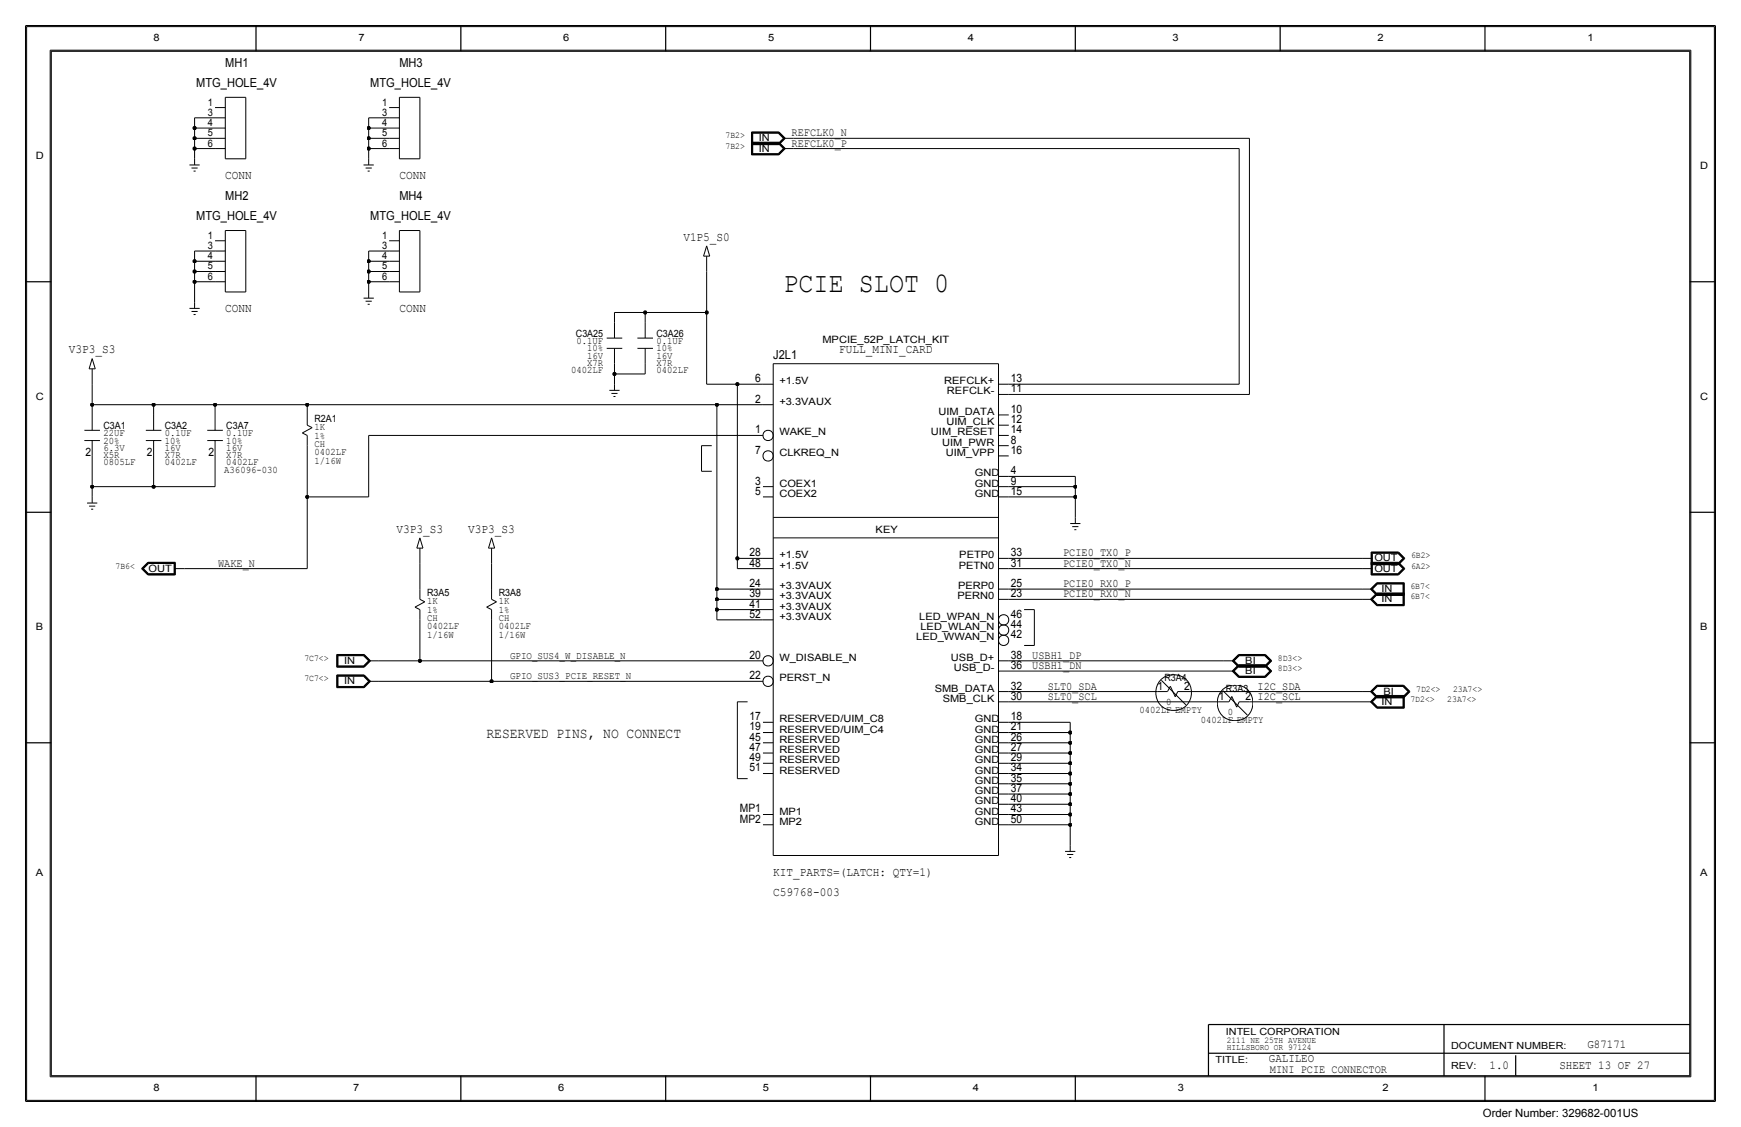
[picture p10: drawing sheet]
<svg xmlns="http://www.w3.org/2000/svg" width="432mm" height="279mm" viewBox="0 0 432 279" stroke-linecap="round" stroke-linejoin="round" font-family="sans-serif">
<g fill="none" stroke="#000" stroke-width=".25">
<path d="M6.6 6.6h418.6zM6.6 6.6v266.2zM12.4 12.4v254.6zM12.4 12.4h407zM419.4 12.4v254.6zM425.2 6.6v266.2zM48.3 29.2h5zM48.3 31.8h5zM48.3 34.3h5zM48.3 29.2v2.5zM48.3 31.8v2.5zM48.3 34.3v2.5z"/>
<path d="M48.3 36.8h5zM48.3 36.8v2.6zM48.3 39.4v1.5zM53.3 29.2h2.6zM53.3 26.7h2.6zM53.3 31.8h2.6zM53.3 36.8h2.6zM53.3 34.3h2.6zM55.9 39.4h5.1zM55.9 24.1h5.1zM55.9 24.1v15.3zM61 24.1v15.3z"/>
<path d="M91.4 29.2h5.1zM91.4 31.8h5.1zM91.4 34.3h5.1zM91.4 29.2v2.5zM91.4 31.8v2.5zM91.4 34.3v2.5zM91.4 36.8h5.1zM91.4 36.8v2.6zM91.4 39.4v1.5zM96.5 29.2h2.6zM96.5 26.7h2.6zM96.5 31.8h2.6z"/>
<path d="M96.5 36.8h2.6zM96.5 34.3h2.6zM99.1 39.4h5zM99.1 24.1h5zM99.1 24.1v15.3zM104.1 24.1v15.3zM186.4 32.7v3.2zM186.4 35.9h6.8zM186.4 35.3v3.1zM186.4 38.4h6.8zM186.4 32.7h6.8zM186.4 35.3h6.8z"/>
<path d="M186.5 32.8h6.6zM186.5 35.4h6.6zM186.5 32.8v3zM186.5 35.8h6.6zM186.5 35.4v2.9zM186.5 38.3h6.6zM186.6 32.9v2.8zM186.6 35.7h6.5zM186.6 35.5v2.7zM186.6 38.2h6.5zM186.6 32.9h6.5zM186.6 35.5h6.5z"/>
<path d="M186.7 33h6.3zM186.7 33v2.6zM186.7 35.6h6.3zM186.7 35.6v2.5zM186.7 38.1h6.3zM193 33l1.3 1.3zM193 35.6l1.3 1.2zM193 35.6l1.3-1.3zM193 38.1l1.3-1.3zM193.1 35.7l1.4-1.4zM193.1 38.2l1.4-1.4zM193.1 32.9l1.4 1.4z"/>
<path d="M193.1 35.5l1.4 1.3zM193.1 35.8l1.5-1.5zM193.1 38.3l1.5-1.5zM193.1 32.8l1.5 1.5zM193.1 35.4l1.5 1.4zM193.2 32.7l1.6 1.6zM193.2 35.3l1.6 1.5zM193.2 35.9l1.6-1.6zM193.2 38.4l1.6-1.6zM194.3 34.3h2.5zM194.3 36.8h2.5zM196.8 36.8h110.5z"/>
<path d="M196.8 34.3h113.1zM307.3 36.8v58.4zM309.9 34.3v63.5zM47 40.9h2.5zM47.5 41.7h1.5zM48 42.4h.5zM53.3 59.7h2.6zM55.9 57.2h5.1zM55.9 57.2v15.2zM61 57.2v15.2zM90.2 40.9h2.5zM90.7 41.7h1.5z"/>
<path d="M91.2 42.4h.5zM96.5 59.7h2.6zM99.1 57.2h5zM99.1 57.2v15.2zM104.1 57.2v15.2zM47 76.5h2.5zM47.5 77.2h1.5zM48 78h.5zM48.3 62.2h5zM48.3 64.8h5zM48.3 67.3h5zM48.3 69.8h5z"/>
<path d="M48.3 62.2v2.6zM48.3 64.8v2.5zM48.3 67.3v2.5zM48.3 69.9v5zM48.3 74.9v1.6zM53.3 62.2h2.6zM53.3 64.8h2.6zM53.3 69.8h2.6zM53.3 67.3h2.6zM55.9 72.4h5.1zM90.2 73.9h2.5zM90.7 74.7h1.5z"/>
<path d="M91.2 75.4h.5zM91.4 62.2h5.1zM91.4 64.8h5.1zM91.4 67.3h5.1zM91.4 62.2v2.6zM91.4 64.8v2.5zM91.4 67.3v2.5zM91.4 69.8h5.1zM91.4 69.9v2.5zM91.4 72.4v1.5zM96.5 62.2h2.6zM96.5 64.8h2.6z"/>
<path d="M96.5 69.8h2.6zM96.5 67.3h2.6zM99.1 72.4h5zM152.4 77.5h7.6zM152.4 77.5v2.5zM160 77.5h15.3zM160 77.5v2.5zM174.5 63.5h1.5zM175.3 77.5v17.7zM175.3 67.3v10.2zM175.3 63.5v3.8zM175.3 61l.7 2.5z"/>
<path d="M175.3 61l-.8 2.5zM22.1 91.4h1.5zM22.9 88.9l-.8 2.5zM22.9 95.2v5.1zM22.9 91.4v3.9zM22.9 88.9l.7 2.5zM150.5 83.8h3.8zM150.5 86.4h3.8zM151.1 96.8h2.6zM151.6 97.5h1.6zM152.1 98.3h.6zM152.4 90.2v2.5z"/>
<path d="M152.4 92.7v2.5zM152.4 86.4v3.8zM152.4 80v3.8zM152.4 95.2v1.6zM152.4 92.7h7.6zM158.1 83.8h3.9zM158.1 86.4h3.9zM160 90.2v2.5zM160 86.4v3.8zM160 80v3.8zM175.3 95.2h7.6zM182.9 95.2v43.2z"/>
<path d="M182.9 95.2h6.3zM189.2 95.2h2.6zM191.8 90.2v121.9zM191.8 90.2h55.8zM247.6 90.2v121.9zM247.7 95.2h2.5zM247.7 97.8h2.5zM250.2 95.2h57.1zM250.2 97.8h59.7zM20.9 106.7h3.9zM20.9 109.2h3.9zM22.9 100.3h15.2z"/>
<path d="M22.9 100.3v2.6zM22.9 113v7.6zM22.9 109.2v3.8zM22.9 102.9v3.8zM36.2 106.7h3.8zM36.2 109.2h3.8zM38.1 100.3h15.2zM38.1 100.3v2.6zM38.1 113v7.6zM38.1 109.2v3.8zM38.1 102.9v3.8zM51.4 106.7h3.9z"/>
<path d="M51.4 109.2h3.9zM53.3 100.3h22.9zM53.3 100.3v2.6zM53.3 113v7.7zM53.3 109.2v3.8zM53.3 102.9v3.8zM75 107.3l2.4-1.3zM75 107.3l1.2 .7zM76.2 110.5v12.7zM76.2 100.3h101.6zM76.2 100.3v2.6zM76.2 108v2.5z"/>
<path d="M76.2 102.9v2.5zM76.2 105.4l1.2 .6zM91.4 107.9h97.8zM91.4 108v15.2zM174 110.5h2.5zM174 110.5v6.3zM174 116.8h2.5zM177.8 100.3v45.7zM177.8 100.3h11.4zM189.2 100.3h2.6zM247.7 102.9h2.5zM247.7 105.4h2.5z"/>
<path d="M247.7 110.5h2.5zM247.7 107.9h2.5zM247.7 113h2.5zM247.7 118.1h2.5zM250.2 118.1h16.5zM266.7 118.1v2.6zM21.6 124.7h2.5zM22.1 125.5h1.5zM22.6 126.2h.5zM22.9 120.7h15.2zM22.9 120.7v2.5zM22.9 123.2v1.5z"/>
<path d="M36.7 139.4l-1.6 1.6zM36.7 139.4h6.8zM36.7 139.5h6.7zM36.8 139.6h6.5zM36.8 139.7h6.4zM38.1 120.7h15.2zM43.2 139.7v2.5zM43.3 139.6v2.7zM43.4 139.5v2.9zM43.5 139.4v3.1zM76.2 123.2h15.2zM76.2 123.2v17.8z"/>
<path d="M103.4 135.9h1.5zM104.1 133.4l-.7 2.5zM104.1 139.7v6.3zM104.1 135.9v3.8zM104.1 133.3l.8 2.6zM121.2 135.9h1.5zM121.9 133.4l-.7 2.5zM121.9 139.7v6.3zM121.9 135.9v3.8zM121.9 133.3l.8 2.6zM182.9 138.4v2.6zM182.9 138.4h6.3z"/>
<path d="M189.2 123.2h2.6zM189.2 138.4h2.6zM189.2 120.7h2.6zM191.8 128.3h55.8zM191.8 133.3h55.8zM247.7 120.7h2.5zM247.7 123.2h2.5zM247.7 138.4h2.5zM250.2 120.7h16.5zM250.2 123.2h16.5zM250.2 138.4h87.6zM265.4 129.8h2.6z"/>
<path d="M265.9 130.6h1.6zM266.4 131.3h.6zM266.7 120.7v2.5zM266.7 123.2v5.1zM266.7 128.3v1.5zM337.8 138.4h2.6zM340.1 136.9h6.8zM340.1 139.4h6.8zM340.1 136.9v3.1zM340.1 139.4v3.1zM340.2 137v2.9zM340.2 139.9h6.6z"/>
<path d="M340.2 139.5v2.9zM340.2 137h6.6zM340.2 139.5h6.6zM340.3 137.1v2.7zM340.3 139.8h6.5zM340.3 139.6v2.7zM340.3 137.1h6.5zM340.3 139.6h6.5zM340.4 137.2h6.3zM340.4 137.2v2.5zM340.4 139.7h6.3zM340.4 139.7v2.5z"/>
<path d="M346.7 137.2l1.3 1.2zM346.7 139.7l1.3 1.3zM346.7 139.7l1.3-1.3zM346.8 139.8l1.3-1.4zM346.8 137.1l1.3 1.3zM346.8 139.6l1.3 1.4zM346.8 139.9l1.5-1.5zM346.8 137l1.5 1.4zM346.8 139.5l1.5 1.5zM346.9 136.9l1.5 1.5zM346.9 139.4l1.5 1.6zM35.1 141l1.6 1.5z"/>
<path d="M35.3 141l1.4 1.4zM35.3 141l1.4-1.5zM35.4 141l1.4-1.4zM35.4 141l1.4 1.3zM35.6 141l1.2 1.2zM35.6 141l1.2-1.3zM36.7 142.5h6.8zM36.7 142.4h6.7zM36.8 142.3h6.5zM36.8 142.2h6.4zM43.2 141h2.5zM45.7 141h30.5z"/>
<path d="M102.9 150.5l1.2 .6zM102.9 150.5l2.5-1.3zM104.1 153.7v10.1zM104.1 151.1v2.6zM104.1 146.1v2.5zM104.1 148.6l1.3 .6zM120.7 150.5l2.4-1.3zM120.7 150.5l1.2 .6zM121.9 153.7v15.2zM121.9 151.1v2.6zM121.9 146.1v2.5zM121.9 148.6l1.2 .6z"/>
<path d="M177.8 146h11.4zM177.8 146.1v2.5zM177.8 148.6v2.5zM177.8 151.1v2.6zM177.8 151.1h11.4zM177.8 153.7h11.4zM177.8 148.6h11.4zM182.9 141h6.3zM189.2 141h2.6zM189.2 148.6h2.6zM189.2 146h2.6zM189.2 151.1h2.6z"/>
<path d="M189.2 153.7h2.6zM247.7 141h2.5zM247.7 146h2.5zM247.7 148.6h2.5zM250.2 141h87.6zM250.2 146h87.6zM250.2 148.6h87.6zM254 151.1h2.5zM256.5 151.1v8.9zM337.8 141h2.6zM337.8 146h2.6zM337.8 148.6h2.6z"/>
<path d="M339.9 146l1.6-1.5zM339.9 148.6l1.6-1.6zM339.9 146l1.6 1.6zM339.9 148.6l1.6 1.6zM340.1 146l1.4 1.5zM340.1 148.6l1.4 1.5zM340.1 140h6.8zM340.1 142.5h6.8zM340.1 146l1.4-1.4zM340.1 148.6l1.4-1.5zM340.2 142.4h6.6zM340.2 146l1.4-1.3z"/>
<path d="M340.2 148.6l1.4-1.4zM340.2 146.1l1.4 1.3zM340.2 148.6l1.4 1.4zM340.3 142.3h6.5zM340.4 146.1l1.2 1.2zM340.4 148.6l1.2 1.3zM340.4 142.2h6.3zM341.5 144.5h6.8zM341.5 147h6.8zM341.5 147.6h6.8zM341.5 150.2h6.8zM341.5 144.6h6.7z"/>
<path d="M341.5 147.1h6.7zM341.5 147.5h6.7zM341.5 150.1h6.7zM341.6 144.7h6.5zM341.6 147.2h6.5zM341.6 147.4h6.5zM341.6 150h6.5zM341.6 144.8h6.4zM341.6 147.3h6.4zM341.6 149.9h6.4zM341.6 144.8l-1.2 1.2zM341.6 147.3l-1.2 1.3z"/>
<path d="M346.8 142.3l1.3-1.3zM346.8 142.4l1.5-1.4zM346.9 140l1.5-1.6zM346.9 142.5l1.5-1.5zM348 144.8v2.5zM348 147.3v2.6zM348 141l-1.3 1.2zM348.1 144.7v2.7zM348.1 147.2v2.8zM348.2 144.6v2.9zM348.2 147.1v3zM348.3 144.5v3.1z"/>
<path d="M348.3 147v3.2zM83.5 162.3v3.1zM83.5 165.4h6.8zM83.5 167.3v3.2zM83.5 170.5h6.8zM83.5 162.3h6.8zM83.5 167.3h6.8zM83.6 162.4h6.7zM83.6 167.4h6.7zM83.6 162.4v2.9zM83.6 165.3h6.7zM83.6 167.4v3z"/>
<path d="M83.6 170.4h6.7zM83.7 162.5v2.7zM83.7 165.2h6.5zM83.7 167.5v2.8zM83.7 170.3h6.5zM83.7 162.5h6.5zM83.7 167.5h6.5zM83.8 162.6h6.4zM83.8 162.6v2.5zM83.8 165.1h6.4zM83.8 167.6h6.4zM83.8 167.6v2.6z"/>
<path d="M83.8 170.2h6.4zM90.2 165.1l1.2-1.3zM90.2 170.2l1.2-1.3zM90.2 162.6l1.2 1.2zM90.2 167.6l1.2 1.3zM90.2 162.5l1.4 1.3zM90.2 167.5l1.4 1.4zM90.2 165.2l1.4-1.4zM90.2 170.3l1.4-1.4zM90.3 162.4l1.4 1.4zM90.3 167.4l1.4 1.5zM90.3 165.3l1.4-1.5z"/>
<path d="M90.3 170.4l1.4-1.5zM90.3 162.3l1.6 1.5zM90.3 167.3l1.6 1.6zM90.3 165.4l1.6-1.6zM91.4 163.8h2.6zM91.4 168.9h2.6zM91.9 168.9l-1.6 1.6zM94 168.9h27.9zM94 163.8h10.1zM104.1 163.8h85.1zM121.9 168.9h67.3zM182.9 174h2.5z"/>
<path d="M182.9 174v19zM189.2 179.1h2.6zM247.7 163.8h2.5zM247.7 171.4h2.5zM247.7 174h2.5zM247.7 179.1h2.5zM247.7 166.4h2.5zM250.2 179.1h15.2zM250.2 163.8h53.3zM250.2 174h52.1zM250.2 171.4h36.8zM250.2 166.4h53.3z"/>
<path d="M254 160h2.5zM265.4 179.1v2.5zM287 171.4h2.6zM288 168.7l6.1 6.1zM290.3 170.1l1.2 2.7zM290.3 170.1l-.7 1.3zM291.1 167.3a4.5 4.5 0 0 0-4.3 5.5 4.5 4.5 0 0 0 6.2 3 4.5 4.5 0 0 0 1.7-6.8 4.2 4.2 0 0 0-3.6-1.7M292.1 171.4l-.6 1.4zM292.1 171.4h2.5zM294.6 171.4h43.2zM302.3 174h2.5zM303.3 171.2l6.1 6.1z"/>
<path d="M303.5 166.4h2.6zM303.5 163.8h2.6zM305.5 172.7l-.7 1.3zM305.5 172.7l1.2 2.6zM305.6 166.4l1.6-1.6zM305.6 163.8l1.6-1.5zM305.6 166.4l1.6 1.5zM305.6 163.8l1.6 1.6zM305.8 166.4l1.4 1.4zM305.8 163.8l1.4 1.5zM305.8 166.4l1.4-1.5zM305.8 163.8l1.4-1.4z"/>
<path d="M305.9 166.4l1.4-1.4zM305.9 163.8l1.4-1.3zM305.9 166.4l1.4 1.3zM305.9 163.8l1.4 1.4zM306.1 166.4l1.2 1.2zM306.1 163.8l1.2 1.3zM307.2 164.8h6.6zM307.2 162.3h6.6zM307.2 167.9h6.6zM307.2 165.4h6.6zM307.2 167.8h6.6zM307.2 165.3h6.6z"/>
<path d="M307.2 164.9h6.6zM307.2 162.4h6.6zM307.3 165h6.4zM307.3 162.5h6.4zM307.3 167.7h6.4zM307.3 165.2h6.4zM307.3 174l-.6 1.3zM307.3 165.1h6.4zM307.3 162.6h6.4zM307.3 167.6h6.4zM307.3 174h2.6zM307.3 165.1l-1.2 1.3z"/>
<path d="M307.3 162.6l-1.2 1.2zM309.9 174h27.9zM313.7 165.1l1.3 1.3zM313.7 162.6l1.3 1.2zM313.7 167.6l1.3-1.2zM313.7 165.1l1.3-1.3zM313.7 167.7l1.4-1.3zM313.7 165.2l1.4-1.4zM313.7 165l1.4 1.4zM313.7 162.5l1.4 1.3zM313.8 164.9l1.5 1.5zM313.8 162.4l1.5 1.4z"/>
<path d="M313.8 167.8l1.5-1.4zM313.8 165.3l1.5-1.5zM313.8 164.8l1.6 1.6zM313.8 162.3l1.6 1.5zM313.8 167.9l1.6-1.5zM313.8 165.4l1.6-1.6zM337.8 171.4h2.6zM337.8 174h2.6zM339.9 171.4l1.6-1.5zM339.9 174l1.6-1.6zM339.9 171.4l1.6 1.6zM339.9 174l1.6 1.6z"/>
<path d="M340.1 171.4l1.4 1.5zM340.1 174l1.4 1.5zM340.1 171.4l1.4-1.4zM340.1 174l1.4-1.5zM340.2 171.4l1.4-1.3zM340.2 174l1.4-1.4zM340.2 171.5l1.4 1.3zM340.2 174l1.4 1.4zM340.4 171.5l1.2 1.2zM340.4 174l1.2 1.3zM340.4 171.4l1.2-1.2zM341.5 173h6.6z"/>
<path d="M341.5 172.4h6.8zM341.5 169.9h6.6zM341.5 175.6h6.8zM341.5 172.9h6.6zM341.5 172.5h6.7zM341.5 175.5h6.7zM341.5 170h6.6zM341.6 172.8h6.4zM341.6 172.6h6.5zM341.6 175.4h6.5zM341.6 170.1h6.4zM341.6 172.7h6.4z"/>
<path d="M341.6 170.2h6.4zM341.6 175.3h6.4zM341.6 172.7l-1.2 1.3zM348 172.7l1.3-1.2zM348 172.7v2.6zM348 170.2l1.3 1.2zM348 172.8l1.4-1.3zM348 170.1l1.4 1.3zM348.1 170l1.5 1.4zM348.1 172.9l1.5-1.5zM348.1 172.6v2.8zM348.1 169.9l1.6 1.5z"/>
<path d="M348.1 173l1.6-1.6zM348.2 172.5v3zM348.3 172.4v3.2zM182.9 193h2.5zM189.2 181.6h2.6zM189.2 184.1h2.6zM189.2 186.7h2.6zM189.2 189.2h2.6zM189.2 191.8h2.6zM247.7 181.6h2.5zM247.7 189.2h2.5zM247.7 186.7h2.5z"/>
<path d="M247.7 184.1h2.5zM247.7 191.8h2.5zM247.7 194.3h2.5zM247.7 199.4h2.5zM247.7 196.8h2.5zM250.2 194.3h15.2zM250.2 196.8h15.2zM250.2 199.4h15.2zM250.2 191.8h15.2zM250.2 189.2h15.2zM250.2 186.7h15.2zM250.2 184.1h15.2z"/>
<path d="M250.2 181.6h15.2zM265.4 194.3v2.6zM265.4 191.8v2.5zM265.4 196.8v2.6zM265.4 199.4v2.5zM265.4 189.2v2.6zM265.4 186.7v2.5zM265.4 184.1v2.6zM265.4 181.6v2.5zM189.2 201.9h2.6zM189.2 204.5h2.6zM191.8 212.1h55.8z"/>
<path d="M247.7 201.9h2.5zM247.7 204.5h2.5zM250.2 201.9h15.2zM250.2 204.5h15.2zM264.2 211.1h2.5zM264.7 211.8h1.5zM265.2 212.6h.5zM265.4 201.9v2.6zM265.4 204.5v5zM265.4 209.5v1.6zM6.6 272.8h418.6zM12.4 267h407z"/>
<circle cx="190.5" cy="113" r="1.28"/>
<circle cx="190.5" cy="108" r="1.28"/>
<circle cx="248.9" cy="153.7" r="1.28"/>
<circle cx="248.9" cy="156.2" r="1.28"/>
<circle cx="248.9" cy="158.8" r="1.28"/>
<circle cx="190.5" cy="168.9" r="1.28"/>
<circle cx="190.5" cy="163.8" r="1.28"/>
<circle cx="306.3" cy="174.3" r="4.5"/>
</g>
<g fill="none" stroke="#000" stroke-width=".3">
<path d="M6.3 6.4v266.7zM6.4 6.4h419zM12.7 12.7h406.4zM12.7 12.7v254zM63.5 6.4v6.3zM114.3 6.4v6.3zM165.1 6.4v6.3zM215.9 6.3v6.4zM266.7 6.4v6.3zM317.5 6.4v6.3zM368.3 6.4v6.3zM419.1 12.7v254z"/>
<path d="M425.4 6.4v266.7zM6.3 69.8h6.4zM419.1 69.8h6.3zM6.3 127h6.4zM419.1 127h6.3zM6.3 184.1h6.4zM419.1 184.1h6.3zM299.7 254v12.7zM299.7 254h119.4zM358.1 254v12.7zM6.4 273.1h419zM12.7 266.7h406.4z"/>
<path d="M63.5 266.7v6.4zM114.3 266.7v6.4zM165.1 266.7v6.4zM215.9 266.7v6.4zM266.7 266.7v6.4zM299.7 261.1h119.4zM368.3 266.7v6.4zM375.9 261.6v5.1z"/>
</g>
<g fill="#000" stroke="#000" stroke-width=".25">
<circle cx="48.3" cy="36.8" r=".41"/>
<circle cx="48.3" cy="34.3" r=".41"/>
<circle cx="48.3" cy="31.8" r=".41"/>
<circle cx="91.4" cy="36.8" r=".41"/>
<circle cx="91.4" cy="31.8" r=".41"/>
<circle cx="91.4" cy="34.3" r=".41"/>
<circle cx="48.3" cy="69.9" r=".41"/>
<circle cx="48.3" cy="64.8" r=".41"/>
<circle cx="48.3" cy="67.3" r=".41"/>
<circle cx="91.4" cy="64.8" r=".41"/>
<circle cx="91.4" cy="69.9" r=".41"/>
<circle cx="91.4" cy="67.3" r=".41"/>
<circle cx="160" cy="77.5" r=".41"/>
<circle cx="175.3" cy="77.5" r=".41"/>
<circle cx="152.4" cy="92.7" r=".41"/>
<circle cx="182.9" cy="95.3" r=".41"/>
<circle cx="22.9" cy="100.3" r=".41"/>
<circle cx="38.1" cy="100.3" r=".41"/>
<circle cx="53.3" cy="100.3" r=".41"/>
<circle cx="76.2" cy="100.3" r=".41"/>
<circle cx="177.8" cy="100.3" r=".41"/>
<circle cx="22.9" cy="120.7" r=".41"/>
<circle cx="38.1" cy="120.7" r=".41"/>
<circle cx="76.2" cy="123.2" r=".41"/>
<circle cx="182.9" cy="138.4" r=".41"/>
<circle cx="266.7" cy="120.7" r=".41"/>
<circle cx="266.7" cy="123.2" r=".41"/>
<circle cx="177.8" cy="148.6" r=".41"/>
<circle cx="177.8" cy="151.1" r=".41"/>
<circle cx="177.8" cy="146.1" r=".41"/>
<circle cx="104.1" cy="163.8" r=".41"/>
<circle cx="121.9" cy="168.9" r=".41"/>
<circle cx="265.4" cy="181.6" r=".41"/>
<circle cx="265.4" cy="191.8" r=".41"/>
<circle cx="265.4" cy="186.7" r=".41"/>
<circle cx="265.4" cy="199.4" r=".41"/>
<circle cx="265.4" cy="184.2" r=".41"/>
<circle cx="265.4" cy="189.2" r=".41"/>
<circle cx="265.4" cy="196.9" r=".41"/>
<circle cx="265.4" cy="194.3" r=".41"/>
<circle cx="265.4" cy="201.9" r=".41"/>
<circle cx="265.4" cy="204.5" r=".41"/>
</g>
<text font-size="7" x="194.3" y="72.4">PCIE SLOT 0</text>
<text font-size="3.6" x="120.7" y="182.9">RESERVED PINS, NO CONNECT</text>
<g font-size="3.1">
<text x="55.9" y="16.5">MH1</text>
<text x="99.1" y="16.5">MH3</text>
<text x="48.7" y="21.6">MTG_HOLE_4V</text>
<text x="91.8" y="21.6">MTG_HOLE_4V</text>
<text x="55.9" y="44.5">CONN</text>
<text x="99.1" y="44.5">CONN</text>
<text x="55.9" y="49.5">MH2</text>
<text x="99.1" y="49.5">MH4</text>
<text x="48.7" y="54.6">MTG_HOLE_4V</text>
<text x="91.8" y="54.6">MTG_HOLE_4V</text>
<text x="169.5" y="59.7">V1P5_S0</text>
<text x="55.9" y="77.5">CONN</text>
<text x="99.1" y="77.5">CONN</text>
<text x="17.1" y="87.6">V3P3_S3</text>
<text x="191.8" y="88.9">J2L1</text>
<text x="208.2" y="87.6">FULL_MINI_CARD</text>
<text x="98.4" y="132.1">V3P3_S3</text>
<text x="116.1" y="132.1">V3P3_S3</text>
<text x="191.8" y="217.2">KIT_PARTS=(LATCH: QTY=1)</text>
<text x="191.8" y="222.3">C59768-003</text>
</g>
<g font-size="3">
<text x="314.7" y="263.4">GALILEO</text>
<text x="393.7" y="259.8">G87171</text>
<text x="369.4" y="264.9">1.0</text>
<text x="386.8" y="264.9">SHEET 13 OF 27</text>
</g>
<g font-size="2.9">
<text x="196.3" y="33.8">REFCLK0_N</text>
<text x="196.3" y="36.3">REFCLK0_P</text>
<text x="187.3" y="94.7">6</text>
<text x="250.7" y="94.7">13</text>
<text x="187.3" y="99.8">2</text>
<text x="250.7" y="97.3">11</text>
<text x="187.3" y="107.4">1</text>
<text x="250.7" y="104.9">12</text>
<text x="250.7" y="102.4">10</text>
<text x="250.7" y="107.4">14</text>
<text x="21.2" y="113">2</text>
<text x="36.4" y="113">2</text>
<text x="51.7" y="113">2</text>
<text x="187.3" y="112.5">7</text>
<text x="250.7" y="110">8</text>
<text x="250.7" y="112.5">16</text>
<text x="250.7" y="117.6">4</text>
<text x="187.3" y="120.1">3</text>
<text x="187.3" y="122.7">5</text>
<text x="250.7" y="120.1">9</text>
<text x="250.7" y="122.7">15</text>
<text x="185.9" y="137.9">28</text>
<text x="250.7" y="137.9">33</text>
<text x="263.7" y="137.9">PCIE0_TX0_P</text>
<text x="54.1" y="140.5">WAKE_N</text>
<text x="185.9" y="140.5">48</text>
<text x="250.7" y="140.5">31</text>
<text x="263.7" y="140.5">PCIE0_TX0_N</text>
<text x="185.9" y="145.5">24</text>
<text x="185.9" y="148.1">39</text>
<text x="250.7" y="148.1">23</text>
<text x="250.7" y="145.5">25</text>
<text x="263.7" y="148.1">PCIE0_RX0_N</text>
<text x="263.7" y="145.5">PCIE0_RX0_P</text>
<text x="185.9" y="150.6">41</text>
<text x="185.9" y="153.2">52</text>
<text x="250.7" y="155.7">44</text>
<text x="250.7" y="153.2">46</text>
<text x="250.7" y="158.2">42</text>
<text x="185.9" y="163.3">20</text>
<text x="250.7" y="165.9">36</text>
<text x="250.7" y="163.3">38</text>
<text x="256" y="165.9">USBH1_DN</text>
<text x="256" y="163.3">USBH1_DP</text>
<text x="185.9" y="168.4">22</text>
<text x="250.7" y="173.5">30</text>
<text x="250.7" y="170.9">32</text>
<text x="259.8" y="170.9">SLT0_SDA</text>
<text x="259.8" y="173.5">SLT0_SCL</text>
<text x="287.1" y="170.9">1</text>
<text x="293.7" y="170.9">2</text>
<text x="302.3" y="173.5">1</text>
<text x="308.9" y="173.5">2 I2C_SCL</text>
<text x="311.9" y="170.9">I2C_SDA</text>
<text x="185.9" y="178.6">17</text>
<text x="250.7" y="178.6">18</text>
<text x="185.9" y="181.1">19</text>
<text x="185.9" y="183.6">45</text>
<text x="250.7" y="181.1">21</text>
<text x="250.7" y="183.6">26</text>
<text x="185.9" y="186.2">47</text>
<text x="185.9" y="188.7">49</text>
<text x="185.9" y="191.3">51</text>
<text x="250.7" y="186.2">27</text>
<text x="250.7" y="188.7">29</text>
<text x="250.7" y="191.3">34</text>
<text x="250.7" y="193.8">35</text>
<text x="250.7" y="196.3">37</text>
<text x="183.5" y="201.4">MP1</text>
<text x="183.5" y="204">MP2</text>
<text x="250.7" y="198.9">40</text>
<text x="250.7" y="201.4">43</text>
<text x="250.7" y="204">50</text>
<text x="315" y="265.9">MINI PCIE CONNECTOR</text>
</g>
<text font-size="2.8" x="367.8" y="276.8">Order Number: 329682-001US</text>
<g font-size="2.6">
<text x="51.6" y="26.2">1</text>
<text x="51.6" y="28.7">3</text>
<text x="94.7" y="26.2">1</text>
<text x="94.7" y="28.7">3</text>
<text x="51.6" y="31.2">4</text>
<text x="51.6" y="33.8">5</text>
<text x="94.7" y="31.2">4</text>
<text x="94.7" y="33.8">5</text>
<text x="51.6" y="36.3">6</text>
<text x="94.7" y="36.3">6</text>
<text x="51.6" y="59.2">1</text>
<text x="94.7" y="59.2">1</text>
<text x="51.6" y="61.7">3</text>
<text x="51.6" y="64.3">4</text>
<text x="94.7" y="61.7">3</text>
<text x="94.7" y="64.3">4</text>
<text x="51.6" y="66.8">5</text>
<text x="51.6" y="69.3">6</text>
<text x="94.7" y="66.8">5</text>
<text x="94.7" y="69.3">6</text>
<text x="126.5" y="163.3">GPIO_SUS4_W_DISABLE_N</text>
<text x="126.5" y="168.4">GPIO_SUS3_PCIE_RESET_N</text>
</g>
<g font-size="2.5">
<text x="38.1" y="10.2">8</text>
<text x="88.9" y="10.2">7</text>
<text x="139.7" y="10.2">6</text>
<text x="190.5" y="10.2">5</text>
<text x="240" y="10.2">4</text>
<text x="290.8" y="10.2">3</text>
<text x="341.6" y="10.2">2</text>
<text x="393.7" y="10.2">1</text>
<text x="188.2" y="35.1">IN</text>
<text x="8.9" y="39.4">D</text>
<text x="188.2" y="37.6">IN</text>
<text x="421.6" y="41.9">D</text>
<text x="142.8" y="83.6">C3A25</text>
<text x="162.8" y="83.6">C3A26</text>
<text x="143" y="85.3">0.1UF</text>
<text x="145.6" y="87.1">10%</text>
<text x="145.6" y="88.9">16V</text>
<text x="162.8" y="88.9">16V</text>
<text x="162.8" y="85.3">0.1UF</text>
<text x="162.8" y="87.1">10%</text>
<text x="204" y="85.1">MPCIE_52P_LATCH_KIT</text>
<text x="141.6" y="92.5">0402LF</text>
<text x="145.6" y="90.7">X7R</text>
<text x="162.8" y="90.7">X7R</text>
<text x="162.8" y="92.5">0402LF</text>
<text x="193.3" y="95.3">+1.5V</text>
<text x="234.2" y="95.3">REFCLK+</text>
<text x="8.9" y="99.1">C</text>
<text x="193.3" y="100.3">+3.3VAUX</text>
<text x="234.9" y="97.8">REFCLK-</text>
<text x="421.6" y="99.1">C</text>
<text x="25.7" y="106.4">C3A1</text>
<text x="40.9" y="106.4">C3A2</text>
<text x="56.1" y="106.4">C3A7</text>
<text x="78" y="104.6">R2A1</text>
<text x="78" y="106.7">1K</text>
<text x="193.3" y="107.9">WAKE_N</text>
<text x="230.9" y="107.9">UIM_RESET</text>
<text x="232.7" y="102.9">UIM_DATA</text>
<text x="234.7" y="105.4">UIM_CLK</text>
<text x="25.7" y="111.8">6.3V</text>
<text x="25.7" y="108.2">22UF</text>
<text x="25.7" y="110">20%</text>
<text x="25.7" y="113.5">X5R</text>
<text x="40.9" y="113.5">X7R</text>
<text x="40.9" y="111.8">16V</text>
<text x="40.9" y="110">10%</text>
<text x="40.9" y="108.2">0.1UF</text>
<text x="56.1" y="110">10%</text>
<text x="56.1" y="108.2">0.1UF</text>
<text x="56.1" y="113.5">X7R</text>
<text x="56.1" y="111.8">16V</text>
<text x="78" y="112.8">0402LF</text>
<text x="78" y="108.7">1%</text>
<text x="78" y="110.7">CH</text>
<text x="193.3" y="113">CLKREQ_N</text>
<text x="233.7" y="110.5">UIM_PWR</text>
<text x="234.6" y="113">UIM_VPP</text>
<text x="25.7" y="115.3">0805LF</text>
<text x="40.9" y="115.3">0402LF</text>
<text x="55.6" y="117.4">A36096-030</text>
<text x="56.1" y="115.3">0402LF</text>
<text x="78" y="115.1">1/16W</text>
<text x="241.8" y="118.1">GND</text>
<text x="193.3" y="123.2">COEX2</text>
<text x="193.3" y="120.6">COEX1</text>
<text x="241.8" y="120.6">GND</text>
<text x="241.8" y="123.2">GND</text>
<text x="217.2" y="132.1">KEY</text>
<text x="36.8" y="141.7">OUT</text>
<text x="193.3" y="138.4">+1.5V</text>
<text x="193.3" y="141">+1.5V</text>
<text x="237.8" y="141">PETN0</text>
<text x="237.9" y="138.4">PETP0</text>
<text x="340.9" y="139.2">OUT</text>
<text x="340.9" y="141.7">OUT</text>
<text x="105.9" y="147.8">R3A5</text>
<text x="105.9" y="149.9">1K</text>
<text x="123.7" y="147.8">R3A8</text>
<text x="123.7" y="149.9">1K</text>
<text x="193.3" y="148.6">+3.3VAUX</text>
<text x="193.3" y="146">+3.3VAUX</text>
<text x="237.5" y="148.6">PERN0</text>
<text x="237.6" y="146">PERP0</text>
<text x="342.6" y="146.8">IN</text>
<text x="342.6" y="149.4">IN</text>
<text x="105.9" y="156">0402LF</text>
<text x="105.9" y="151.9">1%</text>
<text x="105.9" y="153.9">CH</text>
<text x="123.7" y="153.9">CH</text>
<text x="123.7" y="156">0402LF</text>
<text x="123.7" y="151.9">1%</text>
<text x="193.3" y="151.1">+3.3VAUX</text>
<text x="193.3" y="153.7">+3.3VAUX</text>
<text x="228" y="153.7">LED_WPAN_N</text>
<text x="8.9" y="156.2">B</text>
<text x="105.9" y="158.2">1/16W</text>
<text x="123.7" y="158.2">1/16W</text>
<text x="227.2" y="158.7">LED_WWAN_N</text>
<text x="228.3" y="156.2">LED_WLAN_N</text>
<text x="421.6" y="156.2">B</text>
<text x="85.3" y="164.6">IN</text>
<text x="193.3" y="163.8">W_DISABLE_N</text>
<text x="235.9" y="163.8">USB_D+</text>
<text x="236.6" y="166.4">USB_D-</text>
<text x="308.9" y="167.1">BI</text>
<text x="308.9" y="164.6">BI</text>
<text x="85.3" y="169.7">IN</text>
<text x="193.3" y="168.9">PERST_N</text>
<text x="231.8" y="171.4">SMB_DATA</text>
<text x="233.8" y="174">SMB_CLK</text>
<text x="288.8" y="168.9">R3A4</text>
<text x="304.1" y="171.4">R3A3</text>
<text x="343.2" y="172.2">BI</text>
<text x="193.3" y="179.1">RESERVED/UIM_C8</text>
<text x="241.8" y="179.1">GND</text>
<text x="282.6" y="176.8">0402LF EMPTY</text>
<text x="289.2" y="174.8">0</text>
<text x="297.8" y="179.3">0402LF EMPTY</text>
<text x="304.5" y="177.3">0</text>
<text x="342.6" y="174.8">IN</text>
<text x="193.3" y="181.6">RESERVED/UIM_C4</text>
<text x="193.3" y="184.1">RESERVED</text>
<text x="241.8" y="184.1">GND</text>
<text x="241.8" y="181.6">GND</text>
<text x="193.3" y="189.2">RESERVED</text>
<text x="193.3" y="191.8">RESERVED</text>
<text x="193.3" y="186.7">RESERVED</text>
<text x="241.8" y="191.8">GND</text>
<text x="241.8" y="186.7">GND</text>
<text x="241.8" y="189.2">GND</text>
<text x="241.8" y="194.3">GND</text>
<text x="241.8" y="196.8">GND</text>
<text x="193.3" y="201.9">MP1</text>
<text x="241.8" y="201.9">GND</text>
<text x="241.8" y="199.4">GND</text>
<text x="193.3" y="204.5">MP2</text>
<text x="241.8" y="204.5">GND</text>
<text x="8.9" y="217.2">A</text>
<text x="421.6" y="217.2">A</text>
<text x="38.1" y="270.5">8</text>
<text x="87.6" y="270.5">7</text>
<text x="138.4" y="270.5">6</text>
<text x="189.2" y="270.5">5</text>
<text x="241.3" y="270.5">4</text>
<text x="292.1" y="270.5">3</text>
<text x="342.9" y="270.5">2</text>
<text x="395" y="270.5">1</text>
</g>
<g font-size="2.4">
<text x="304" y="256.5">INTEL CORPORATION</text>
<text x="301.5" y="263.7">TITLE:</text>
<text x="359.9" y="260.1">DOCUMENT NUMBER:</text>
<text x="359.9" y="264.9">REV:</text>
</g>
<g font-size="2.3">
<text x="179.9" y="34.3">7B2&gt;</text>
<text x="179.9" y="36.8">7B2&gt;</text>
<text x="28.7" y="141">7B6&lt;</text>
<text x="350" y="138.4">6B2&gt;</text>
<text x="350" y="141">6A2&gt;</text>
<text x="349.8" y="146">6B7&lt;</text>
<text x="349.8" y="148.6">6B7&lt;</text>
<text x="75.5" y="163.8">7C7&lt;&gt;</text>
<text x="316.9" y="166.4">8D3&lt;&gt;</text>
<text x="316.9" y="163.8">8D3&lt;&gt;</text>
<text x="75.5" y="168.9">7C7&lt;&gt;</text>
<text x="349.8" y="174">7D2&lt;&gt;</text>
<text x="351.2" y="171.4">7D2&lt;&gt;</text>
<text x="359" y="174">23A7&lt;&gt;</text>
<text x="360.4" y="171.4">23A7&lt;&gt;</text>
</g>
<g font-size="2.2">
<text x="304.3" y="258.6">2111 NE 25TH AVENUE</text>
<text x="304.3" y="260.3">HILLSBORO OR 97124</text>
</g>
</svg>
